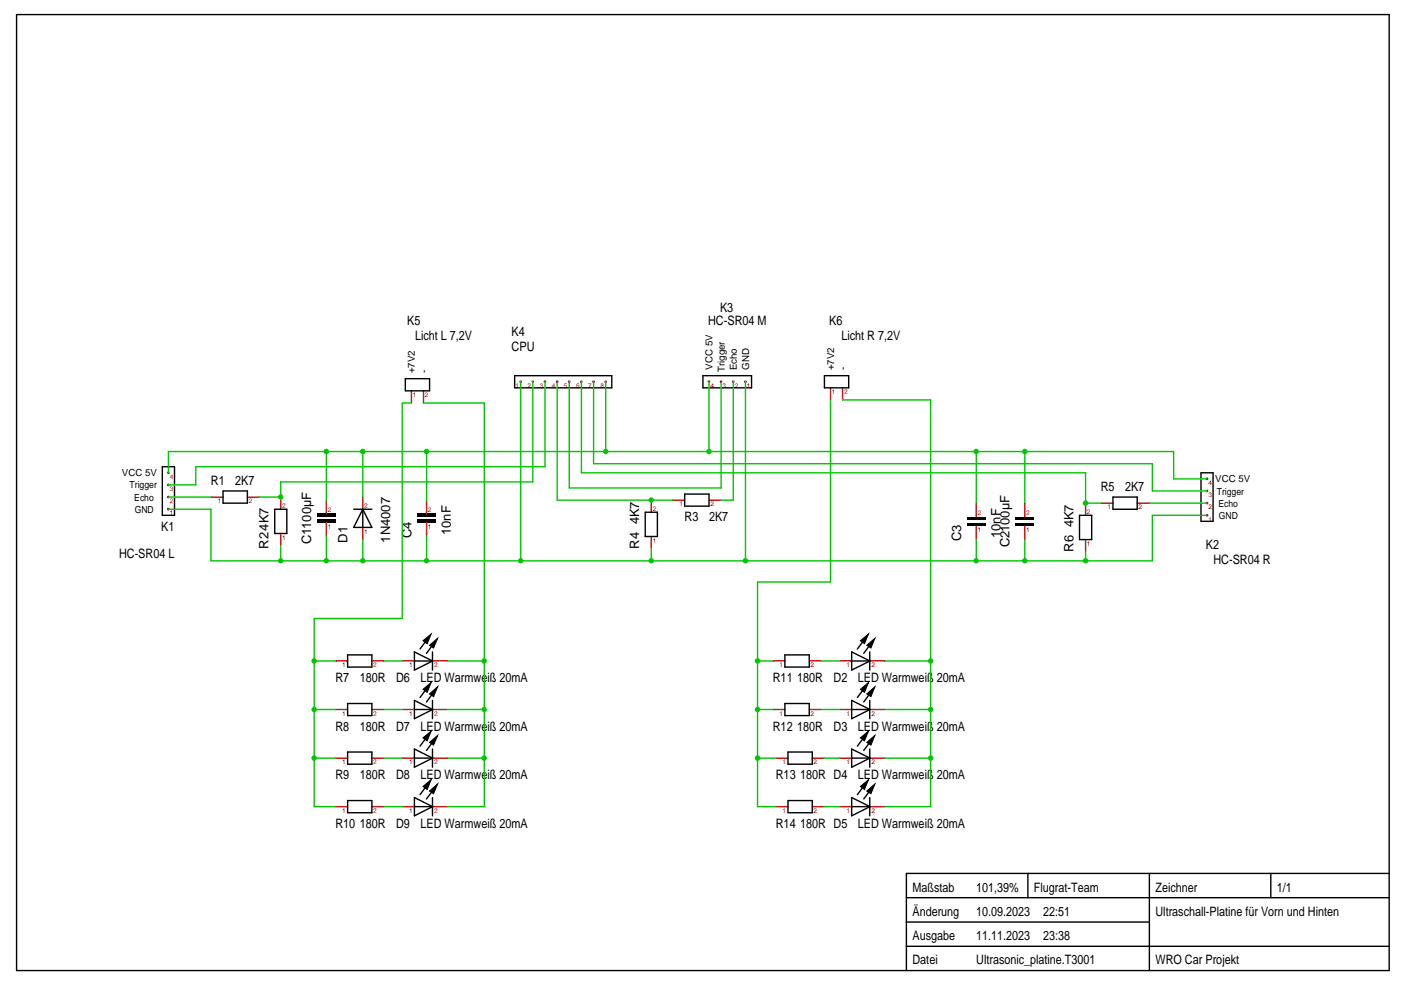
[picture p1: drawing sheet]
<svg xmlns="http://www.w3.org/2000/svg" width="297mm" height="210mm" viewBox="0 0 297 210" stroke-linecap="round" stroke-linejoin="round" font-family="sans-serif">
<path d="M67.3 108.9h3.8v.7h-3.8zM67.3 110.2h3.8v.7h-3.8zM88.5 108.9h3.9v.7h-3.9zM88.5 110.2h3.9v.7h-3.9zM205 109.6h3.9v.6h-3.9zM205 110.9h3.9v.6h-3.9zM215.3 109.6h3.9v.6h-3.9zM215.3 110.9h3.9v.6h-3.9z" fill="#000"/>
<g fill="none" stroke="#c70000" stroke-width=".3">
<path d="M87.2 82.9v2.5M89.8 82.9v2.5M176.1 82.2v2.6M178.6 82.2v2.6M44.7 105.4h2.6M52.5 105.4h2.5M59.5 105.4v2.6M59.5 113.1v2.6M69.2 106v2.9M69.2 110.9v2.8M76.9 105.4v2.6M76.9 111.8v2.6"/>
<path d="M90.4 106v2.9M90.4 110.9v2.8M138.1 106v2.6M138.1 113.7v2.6M142.6 106h2.6M150.3 106h2.6M207 106.7v2.9M207 111.5v2.9M217.3 106.7v2.9M217.3 111.5v2.9M230.2 106.7v2.6M230.2 114.4v2.6"/>
<path d="M233.4 106.7h2.6M241.1 106.7h2.6M71.1 150.4h2.6M71.1 140.1h2.6M78.8 150.4h2.6M78.8 140.1h2.6M85.3 150.4h2.6M85.3 140.1h2.6M91.7 150.4h3.3M91.7 140.1h3.3M163.9 150.4h2.5M163.9 140.1h2.5"/>
<path d="M171.6 150.4h2.5M171.6 140.1h2.5M178 150.4h2.6M178 140.1h2.6M184.4 150.4h3.3M184.4 140.1h3.3M71.1 171h2.6M71.1 160.7h2.6M78.8 171h2.6M78.8 160.7h2.6M85.3 171h2.6M85.3 160.7h2.6"/>
<path d="M91.7 171h3.3M91.7 160.7h3.3M164.5 171h2.6M164.5 160.7h2.6M172.2 171h2.6M172.2 160.7h2.6M178 171h2.6M178 160.7h2.6M184.4 171h3.3M184.4 160.7h3.3"/>
</g>
<g fill="none" stroke="#000" stroke-width=".3">
<path d="M174.8 79.7h5.1v2.5h-5.1zM85.9 80.3h5.2v2.6h-5.2zM47.3 104.1h5.2v2.6h-5.2zM58.3 108h2.5v5.1h-2.5zM75 108h3.8M76.9 108l1.9 3.8h-3.8zM76.9 108v3.8M136.8 108.6h2.6v5.1h-2.6zM145.2 104.8h5.1v2.5h-5.1zM228.9 109.3h2.6v5.1h-2.6zM236 105.4h5.1v2.6h-5.1zM73.7 138.9h5.1v2.5h-5.1z"/>
<path d="M87.9 138.2l3.8 1.9-3.8 2zM90.6 135.5l-1.6 2.1M91.7 138.2v3.9M92 136.4l-1.6 2.1M166.4 138.9h5.2v2.5h-5.2zM180.6 138.2l3.8 1.9-3.8 2zM183.4 135.5l-1.6 2.1M184.4 138.2v3.9M184.7 136.4l-1.6 2.1M73.7 159.4h5.1v2.6h-5.1zM73.7 149.2h5.1v2.5h-5.1zM87.9 148.5l3.8 1.9-3.8 2z"/>
<path d="M87.9 158.8l3.8 1.9-3.8 2zM87.9 150.4h3.8M87.9 140.1h3.8M90.6 156.1l-1.6 2.1M90.6 145.8l-1.6 2.1M91.7 148.5v3.9M91.7 158.8v3.9M92 157l-1.6 2.1M92 146.7l-1.6 2.1M166.4 149.2h5.2v2.5h-5.2zM167.1 159.4h5.1v2.6h-5.1zM180.6 150.4h3.8"/>
<path d="M180.6 140.1h3.8M180.6 148.5l3.8 1.9-3.8 2zM180.6 158.8l3.8 1.9-3.8 2zM183.4 156.1l-1.6 2.1M183.4 145.8l-1.6 2.1M184.4 148.5v3.9M184.4 158.8v3.9M184.7 157l-1.6 2.1M184.7 146.7l-1.6 2.1M73.7 169.7h5.1v2.6h-5.1zM87.9 169.1l3.8 1.9-3.8 2zM87.9 171h3.8"/>
<path d="M87.9 160.7h3.8M90.6 166.4l-1.6 2.1M91.7 169.1v3.9M92 167.3l-1.6 2.1M167.1 169.7h5.1v2.6h-5.1zM180.6 171h3.8M180.6 160.7h3.8M180.6 169.1l3.8 1.9-3.8 2zM183.4 166.4l-1.6 2.1M184.4 169.1v3.9M184.7 167.3l-1.6 2.1"/>
</g>
<g fill="#000" stroke="#000" stroke-width=".21">
<path d="M89.7 135.8l1.7-1.4-.8 2.1zM91.1 136.8l1.7-1.5-.9 2.1zM182.4 135.8l1.7-1.4-.8 2.1zM183.8 136.8l1.7-1.5-.8 2.1zM89.7 156.4l1.7-1.4-.8 2.1zM89.7 146.2l1.7-1.5-.8 2.1zM91.1 157.4l1.7-1.5-.9 2.1zM91.1 147.1l1.7-1.5-.9 2.1zM182.4 156.4l1.7-1.4-.8 2.1zM182.4 146.2l1.7-1.5-.8 2.1zM183.8 157.4l1.7-1.5-.8 2.1zM183.8 147.1l1.7-1.5-.8 2.1z"/>
<path d="M89.7 166.8l1.7-1.5-.8 2.1zM91.1 167.7l1.7-1.5-.9 2.1zM182.4 166.8l1.7-1.5-.8 2.1zM183.8 167.7l1.7-1.5-.8 2.1z"/>
</g>
<g fill="#c70000">
<circle cx="128.4" cy="80.9" r=".29"/>
<circle cx="125.8" cy="80.9" r=".29"/>
<circle cx="123.3" cy="80.9" r=".29"/>
<circle cx="120.7" cy="80.9" r=".29"/>
<circle cx="118.1" cy="80.9" r=".29"/>
<circle cx="115.5" cy="80.9" r=".29"/>
<circle cx="113" cy="80.9" r=".29"/>
<circle cx="110.4" cy="80.9" r=".29"/>
</g>
<path d="M109.1 79.7h20.6v2.5h-20.6z" fill="none" stroke="#000" stroke-width=".3"/>
<g fill="#c70000">
<circle cx="150.3" cy="80.9" r=".29"/>
<circle cx="152.9" cy="80.9" r=".29"/>
<circle cx="155.5" cy="80.9" r=".29"/>
<circle cx="158" cy="80.9" r=".29"/>
</g>
<path d="M149 79.7h10.3v2.5h-10.3z" fill="none" stroke="#000" stroke-width=".3"/>
<g fill="#c70000">
<circle cx="255.9" cy="101.5" r=".29"/>
<circle cx="255.9" cy="104.1" r=".29"/>
<circle cx="255.9" cy="106.7" r=".29"/>
<circle cx="255.9" cy="109.3" r=".29"/>
</g>
<path d="M254.6 100.2h2.6v10.3h-2.6z" fill="none" stroke="#000" stroke-width=".3"/>
<g fill="#c70000">
<circle cx="35.7" cy="100.2" r=".29"/>
<circle cx="35.7" cy="102.8" r=".29"/>
<circle cx="35.7" cy="105.4" r=".29"/>
<circle cx="35.7" cy="108" r=".29"/>
</g>
<path d="M3.5 3.1h291v202.7h-291zM34.4 99h2.6v10.3h-2.6zM192.2 195.5h51.5M192.2 190.3h102.3M217.9 185.2v5.1M243.7 185.2v20.6M269.4 185.2v5.1M294.5 185.2h-102.3v20.6M192.2 200.6h102.3" fill="none" stroke="#000" stroke-width=".3"/>
<circle cx="160.6" cy="160.7" r=".58" fill="#00c700"/>
<path d="M160.6 160.7v10.3h3.9" fill="none" stroke="#00c700" stroke-width=".3"/>
<circle cx="160.6" cy="150.4" r=".57" fill="#00c700"/>
<path d="M160.6 150.4v10.3h3.9" fill="none" stroke="#00c700" stroke-width=".3"/>
<circle cx="160.6" cy="140.1" r=".58" fill="#00c700"/>
<path d="M176.1 84.8v38.6h-15.5v27h3.3M160.6 140.1h3.3M174.1 150.4h3.9M174.1 140.1h3.9M174.8 171h3.2M174.8 160.7h3.2" fill="none" stroke="#00c700" stroke-width=".3"/>
<circle cx="197.3" cy="160.7" r=".58" fill="#00c700"/>
<path d="M197.3 160.7v10.3h-9.6" fill="none" stroke="#00c700" stroke-width=".3"/>
<circle cx="197.3" cy="150.4" r=".57" fill="#00c700"/>
<path d="M197.3 150.4v10.3h-9.6" fill="none" stroke="#00c700" stroke-width=".3"/>
<circle cx="197.3" cy="140.1" r=".58" fill="#00c700"/>
<path d="M85.3 85.4v45.7h-18.7v9M178.6 84.8h18.7v65.6h-9.6M187.7 140.1h9.6M81.4 171h3.9" fill="none" stroke="#00c700" stroke-width=".3"/>
<circle cx="66.6" cy="160.7" r=".58" fill="#00c700"/>
<path d="M66.6 160.7v10.3h4.5" fill="none" stroke="#00c700" stroke-width=".3"/>
<circle cx="66.6" cy="150.4" r=".58" fill="#00c700"/>
<path d="M66.6 150.4v10.3h4.5" fill="none" stroke="#00c700" stroke-width=".3"/>
<circle cx="66.6" cy="140.1" r=".58" fill="#00c700"/>
<path d="M85.3 85.4h1.9M71.1 140.1h-4.5v10.3h4.5" fill="none" stroke="#00c700" stroke-width=".3"/>
<circle cx="102.7" cy="160.7" r=".58" fill="#00c700"/>
<path d="M102.7 160.7v10.3h-7.7" fill="none" stroke="#00c700" stroke-width=".3"/>
<circle cx="102.7" cy="150.4" r=".57" fill="#00c700"/>
<path d="M102.7 150.4v10.3h-7.7" fill="none" stroke="#00c700" stroke-width=".3"/>
<circle cx="102.7" cy="140.1" r=".58" fill="#00c700"/>
<path d="M89.8 85.4h12.9v65h-7.7M115.5 80.9v18.1h-74v3.8h-5.8M120.7 80.9v22.6h32.2v-22.6M123.3 80.9v19.3h106.9M125.9 80.9v17.4h118.4v5.8h11.6M243.7 106.7h12.2M81.4 150.4h3.9M81.4 140.1h3.9M95 140.1h7.7M81.4 160.7h3.9" fill="none" stroke="#00c700" stroke-width=".3"/>
<circle cx="230.2" cy="106.7" r=".58" fill="#00c700"/>
<path d="M118.1 80.9v25.1M230.2 100.2v6.5h3.2" fill="none" stroke="#00c700" stroke-width=".3"/>
<circle cx="138.1" cy="106" r=".57" fill="#00c700"/>
<path d="M155.5 80.9v25.1h-2.6M118.1 106h24.5" fill="none" stroke="#00c700" stroke-width=".3"/>
<circle cx="90.4" cy="95.7" r=".58" fill="#00c700"/>
<path d="M128.4 95.7h-38v10.3" fill="none" stroke="#00c700" stroke-width=".3"/>
<circle cx="207" cy="95.7" r=".58" fill="#00c700"/>
<path d="M150.3 95.7h56.7v11" fill="none" stroke="#00c700" stroke-width=".3"/>
<circle cx="128.4" cy="95.7" r=".58" fill="#00c700"/>
<path d="M128.4 80.9v14.8h21.9M248.8 95.7v5.8h7.1" fill="none" stroke="#00c700" stroke-width=".3"/>
<circle cx="217.3" cy="95.7" r=".58" fill="#00c700"/>
<path d="M248.8 95.7h-31.5v11" fill="none" stroke="#00c700" stroke-width=".3"/>
<circle cx="150.3" cy="95.7" r=".58" fill="#00c700"/>
<path d="M207 95.7h10.3" fill="none" stroke="#00c700" stroke-width=".3"/>
<circle cx="76.9" cy="95.7" r=".58" fill="#00c700"/>
<path d="M76.9 95.7h13.5M150.3 80.9v14.8" fill="none" stroke="#00c700" stroke-width=".3"/>
<circle cx="69.2" cy="95.7" r=".58" fill="#00c700"/>
<path d="M69.2 95.7v10.3M35.7 100.2v-4.5h41.2v9.7" fill="none" stroke="#00c700" stroke-width=".3"/>
<circle cx="90.4" cy="118.9" r=".57" fill="#00c700"/>
<path d="M90.4 113.7v5.2h20" fill="none" stroke="#00c700" stroke-width=".3"/>
<circle cx="207" cy="118.9" r=".57" fill="#00c700"/>
<path d="M207 114.4v4.5h-48.9" fill="none" stroke="#00c700" stroke-width=".3"/>
<circle cx="110.4" cy="118.9" r=".57" fill="#00c700"/>
<path d="M110.4 80.9v38h27.7M255.9 109.3h-11.6v9.6" fill="none" stroke="#00c700" stroke-width=".3"/>
<circle cx="230.2" cy="118.9" r=".58" fill="#00c700"/>
<path d="M230.2 117v1.9h14.1" fill="none" stroke="#00c700" stroke-width=".3"/>
<circle cx="217.3" cy="118.9" r=".57" fill="#00c700"/>
<path d="M217.3 114.4v4.5h12.9" fill="none" stroke="#00c700" stroke-width=".3"/>
<circle cx="158" cy="118.9" r=".58" fill="#00c700"/>
<path d="M207 118.9h10.3" fill="none" stroke="#00c700" stroke-width=".3"/>
<circle cx="138.1" cy="118.9" r=".57" fill="#00c700"/>
<path d="M138.1 116.3v2.6h20" fill="none" stroke="#00c700" stroke-width=".3"/>
<circle cx="76.9" cy="118.9" r=".58" fill="#00c700"/>
<path d="M158.1 80.9v38M76.9 118.9h13.5" fill="none" stroke="#00c700" stroke-width=".3"/>
<circle cx="69.2" cy="118.9" r=".58" fill="#00c700"/>
<path d="M76.9 114.4v4.5h-7.7" fill="none" stroke="#00c700" stroke-width=".3"/>
<circle cx="59.5" cy="118.9" r=".57" fill="#00c700"/>
<path d="M113 80.9v21.3h-53.5M35.7 108h9v10.9h24.5v-5.2M59.5 115.7v3.2" fill="none" stroke="#00c700" stroke-width=".3"/>
<circle cx="59.5" cy="105.4" r=".58" fill="#00c700"/>
<path d="M35.7 105.4h9M59.5 102.2v3.2h-4.5" fill="none" stroke="#00c700" stroke-width=".3"/>
<g font-size="2.8">
<text x="86.3" y="68.8">K5</text>
<text x="108.5" y="71.3">K4</text>
<text x="150.1" y="68.8">HC-SR04 M</text>
<text x="152.7" y="66.2">K3</text>
<text x="175.8" y="68.8">K6</text>
<text x="88" y="72">Licht L 7,2V</text>
<text x="108.5" y="74.5">CPU</text>
<text x="178.4" y="72">Licht R 7,2V</text>
<text x="44.7" y="102.8">R1</text>
<text x="49.9" y="102.8">2K7</text>
<text x="233.4" y="104.1">R5</text>
<text x="238.5" y="104.1">2K7</text>
<text x="34.2" y="112.6">K1</text>
<text x="95.6" y="113.4" transform="rotate(-90 95.6 113.4)">10nF</text>
<text x="135.5" y="111.2" transform="rotate(-90 135.5 111.2)">4K7</text>
<text x="145.2" y="110.5">R3</text>
<text x="150.3" y="110.5">2K7</text>
<text x="227.6" y="111.8" transform="rotate(-90 227.6 111.8)">4K7</text>
<text x="25.2" y="118.4">HC-SR04 L</text>
<text x="57" y="116.3" transform="rotate(-90 57 116.3)">R24K7</text>
<text x="66" y="115.4" transform="rotate(-90 66 115.4)">C1100µF</text>
<text x="73.7" y="115" transform="rotate(-90 73.7 115)">D1</text>
<text x="82.7" y="115" transform="rotate(-90 82.7 115)">1N4007</text>
<text x="87.2" y="114.1" transform="rotate(-90 87.2 114.1)">C4</text>
<text x="135.5" y="116.3" transform="rotate(-90 135.5 116.3)">R4</text>
<text x="203.8" y="114.7" transform="rotate(-90 203.8 114.7)">C3</text>
<text x="212.1" y="114.1" transform="rotate(-90 212.1 114.1)">10nF</text>
<text x="214.1" y="116" transform="rotate(-90 214.1 116)">C2100µF</text>
<text x="227.6" y="117" transform="rotate(-90 227.6 117)">R6</text>
<text x="255.7" y="116.4">K2</text>
<text x="257.3" y="119.7">HC-SR04 R</text>
<text x="71.1" y="144.7">R7</text>
<text x="76.3" y="144.7">180R</text>
<text x="84" y="144.7">D6</text>
<text x="89.2" y="144.7">LED Warmweiß 20mA</text>
<text x="163.9" y="144.7">R11</text>
<text x="169" y="144.7">180R</text>
<text x="176.7" y="144.7">D2</text>
<text x="181.9" y="144.7">LED Warmweiß 20mA</text>
<text x="71.1" y="154.9">R8</text>
<text x="76.3" y="154.9">180R</text>
<text x="84" y="154.9">D7</text>
<text x="89.2" y="154.9">LED Warmweiß 20mA</text>
<text x="163.9" y="154.9">R12</text>
<text x="169" y="154.9">180R</text>
<text x="176.7" y="154.9">D3</text>
<text x="181.9" y="154.9">LED Warmweiß 20mA</text>
<text x="71.1" y="165.2">R9</text>
<text x="76.3" y="165.2">180R</text>
<text x="84" y="165.2">D8</text>
<text x="89.2" y="165.2">LED Warmweiß 20mA</text>
<text x="164.5" y="165.2">R13</text>
<text x="169.6" y="165.2">180R D4</text>
<text x="181.9" y="165.2">LED Warmweiß 20mA</text>
<text x="71.1" y="175.5">R10</text>
<text x="76.3" y="175.5">180R</text>
<text x="84" y="175.5">D9</text>
<text x="89.2" y="175.5">LED Warmweiß 20mA</text>
<text x="164.5" y="175.5">R14</text>
<text x="169.6" y="175.5">180R D5</text>
<text x="181.9" y="175.5">LED Warmweiß 20mA</text>
<text x="193.5" y="189.1">Maßstab</text>
<text x="207" y="189.1">101,39%</text>
<text x="219.2" y="189.1">Flugrat-Team</text>
<text x="245" y="189.1">Zeichner</text>
<text x="270.7" y="189.1">1/1</text>
<text x="193.5" y="194.2">Änderung</text>
<text x="207" y="194.2">10.09.2023</text>
<text x="221.1" y="194.2">22:51</text>
<text x="245" y="194.2">Ultraschall-Platine für Vorn und Hinten</text>
<text x="193.5" y="199.3">Ausgabe</text>
<text x="207" y="199.3">11.11.2023</text>
<text x="221.1" y="199.3">23:38</text>
<text x="193.5" y="204.5">Datei</text>
<text x="207" y="204.5">Ultrasonic_platine.T3001</text>
<text x="245" y="204.5">WRO Car Projekt</text>
</g>
<g font-size="2.1">
<text x="88" y="79.1" transform="rotate(-90 88 79.1)">+7V2</text>
<text x="90.6" y="79.1" transform="rotate(-90 90.6 79.1)">-</text>
<text x="151.1" y="78.4" transform="rotate(-90 151.1 78.4)">VCC 5V</text>
<text x="153.6" y="78.9" transform="rotate(-90 153.6 78.9)">Trigger</text>
<text x="156.2" y="78.5" transform="rotate(-90 156.2 78.5)">Echo</text>
<text x="158.8" y="78.4" transform="rotate(-90 158.8 78.4)">GND</text>
<text x="176.8" y="78.5" transform="rotate(-90 176.8 78.5)">+7V2</text>
<text x="179.4" y="78.5" transform="rotate(-90 179.4 78.5)">-</text>
<text x="25.9" y="101">VCC 5V</text>
<text x="27.5" y="103.6">Trigger</text>
<text x="28.5" y="106.2">Echo</text>
<text x="257.7" y="102.3">VCC 5V</text>
<text x="258" y="104.9">Trigger</text>
<text x="258.3" y="107.4">Echo</text>
<text x="28.6" y="108.7">GND</text>
<text x="258.4" y="110">GND</text>
</g>
<g font-size="1.4" fill="#c70000">
<text x="109.3" y="82.3">1</text>
<text x="111.8" y="82.3">2</text>
<text x="114.4" y="82.3">3</text>
<text x="117" y="82.3">4</text>
<text x="119.6" y="82.3">5</text>
<text x="122.2" y="82.3">6</text>
<text x="124.7" y="82.3">7</text>
<text x="127.3" y="82.3">8</text>
<text x="150.6" y="82.3">4</text>
<text x="153.2" y="82.3">3</text>
<text x="155.8" y="82.3">2</text>
<text x="158.3" y="82.3">1</text>
<text x="176.4" y="83.5">1</text>
<text x="179" y="83.5">2</text>
<text x="87.5" y="84.2">1</text>
<text x="90.1" y="84.2">2</text>
<text x="36" y="101.6">4</text>
<text x="36" y="104.1">3</text>
<text x="36" y="106.7">2</text>
<text x="46.2" y="106.7">1</text>
<text x="52.7" y="106.7">2</text>
<text x="59.8" y="107.7">2</text>
<text x="77.2" y="107.7">2</text>
<text x="144" y="107.4">1</text>
<text x="150.6" y="107.4">2</text>
<text x="234.8" y="108">1</text>
<text x="241.4" y="108">2</text>
<text x="256.2" y="102.8">4</text>
<text x="256.2" y="105.4">3</text>
<text x="256.2" y="108">2</text>
<text x="36" y="109.3">1</text>
<text x="69.5" y="108.6">2</text>
<text x="69.5" y="112.2">1</text>
<text x="77.2" y="113.1">1</text>
<text x="90.7" y="108.6">2</text>
<text x="90.7" y="112.2">1</text>
<text x="138.4" y="108.3">2</text>
<text x="207.3" y="109.3">2</text>
<text x="207.3" y="112.8">1</text>
<text x="217.6" y="109.3">2</text>
<text x="217.6" y="112.8">1</text>
<text x="230.5" y="108.9">2</text>
<text x="256.2" y="110.6">1</text>
<text x="59.8" y="114.4">1</text>
<text x="138.4" y="115.1">1</text>
<text x="230.5" y="115.7">1</text>
<text x="72.6" y="141.5">1</text>
<text x="79.1" y="141.5">2</text>
<text x="86.7" y="141.5">1</text>
<text x="92" y="141.5">2</text>
<text x="165.3" y="141.5">1</text>
<text x="171.9" y="141.5">2</text>
<text x="179.5" y="141.5">1</text>
<text x="184.7" y="141.5">2</text>
<text x="72.6" y="151.8">1</text>
<text x="79.1" y="151.8">2</text>
<text x="86.7" y="151.8">1</text>
<text x="92" y="151.8">2</text>
<text x="165.3" y="151.8">1</text>
<text x="171.9" y="151.8">2</text>
<text x="179.5" y="151.8">1</text>
<text x="184.7" y="151.8">2</text>
<text x="72.6" y="162.1">1</text>
<text x="79.1" y="162.1">2</text>
<text x="86.7" y="162.1">1</text>
<text x="92" y="162.1">2</text>
<text x="165.9" y="162.1">1</text>
<text x="172.5" y="162.1">2</text>
<text x="179.5" y="162.1">1</text>
<text x="184.7" y="162.1">2</text>
<text x="72.6" y="172.4">1</text>
<text x="79.1" y="172.4">2</text>
<text x="86.7" y="172.4">1</text>
<text x="92" y="172.4">2</text>
<text x="165.9" y="172.4">1</text>
<text x="172.5" y="172.4">2</text>
<text x="179.5" y="172.4">1</text>
<text x="184.7" y="172.4">2</text>
</g>
</svg>
